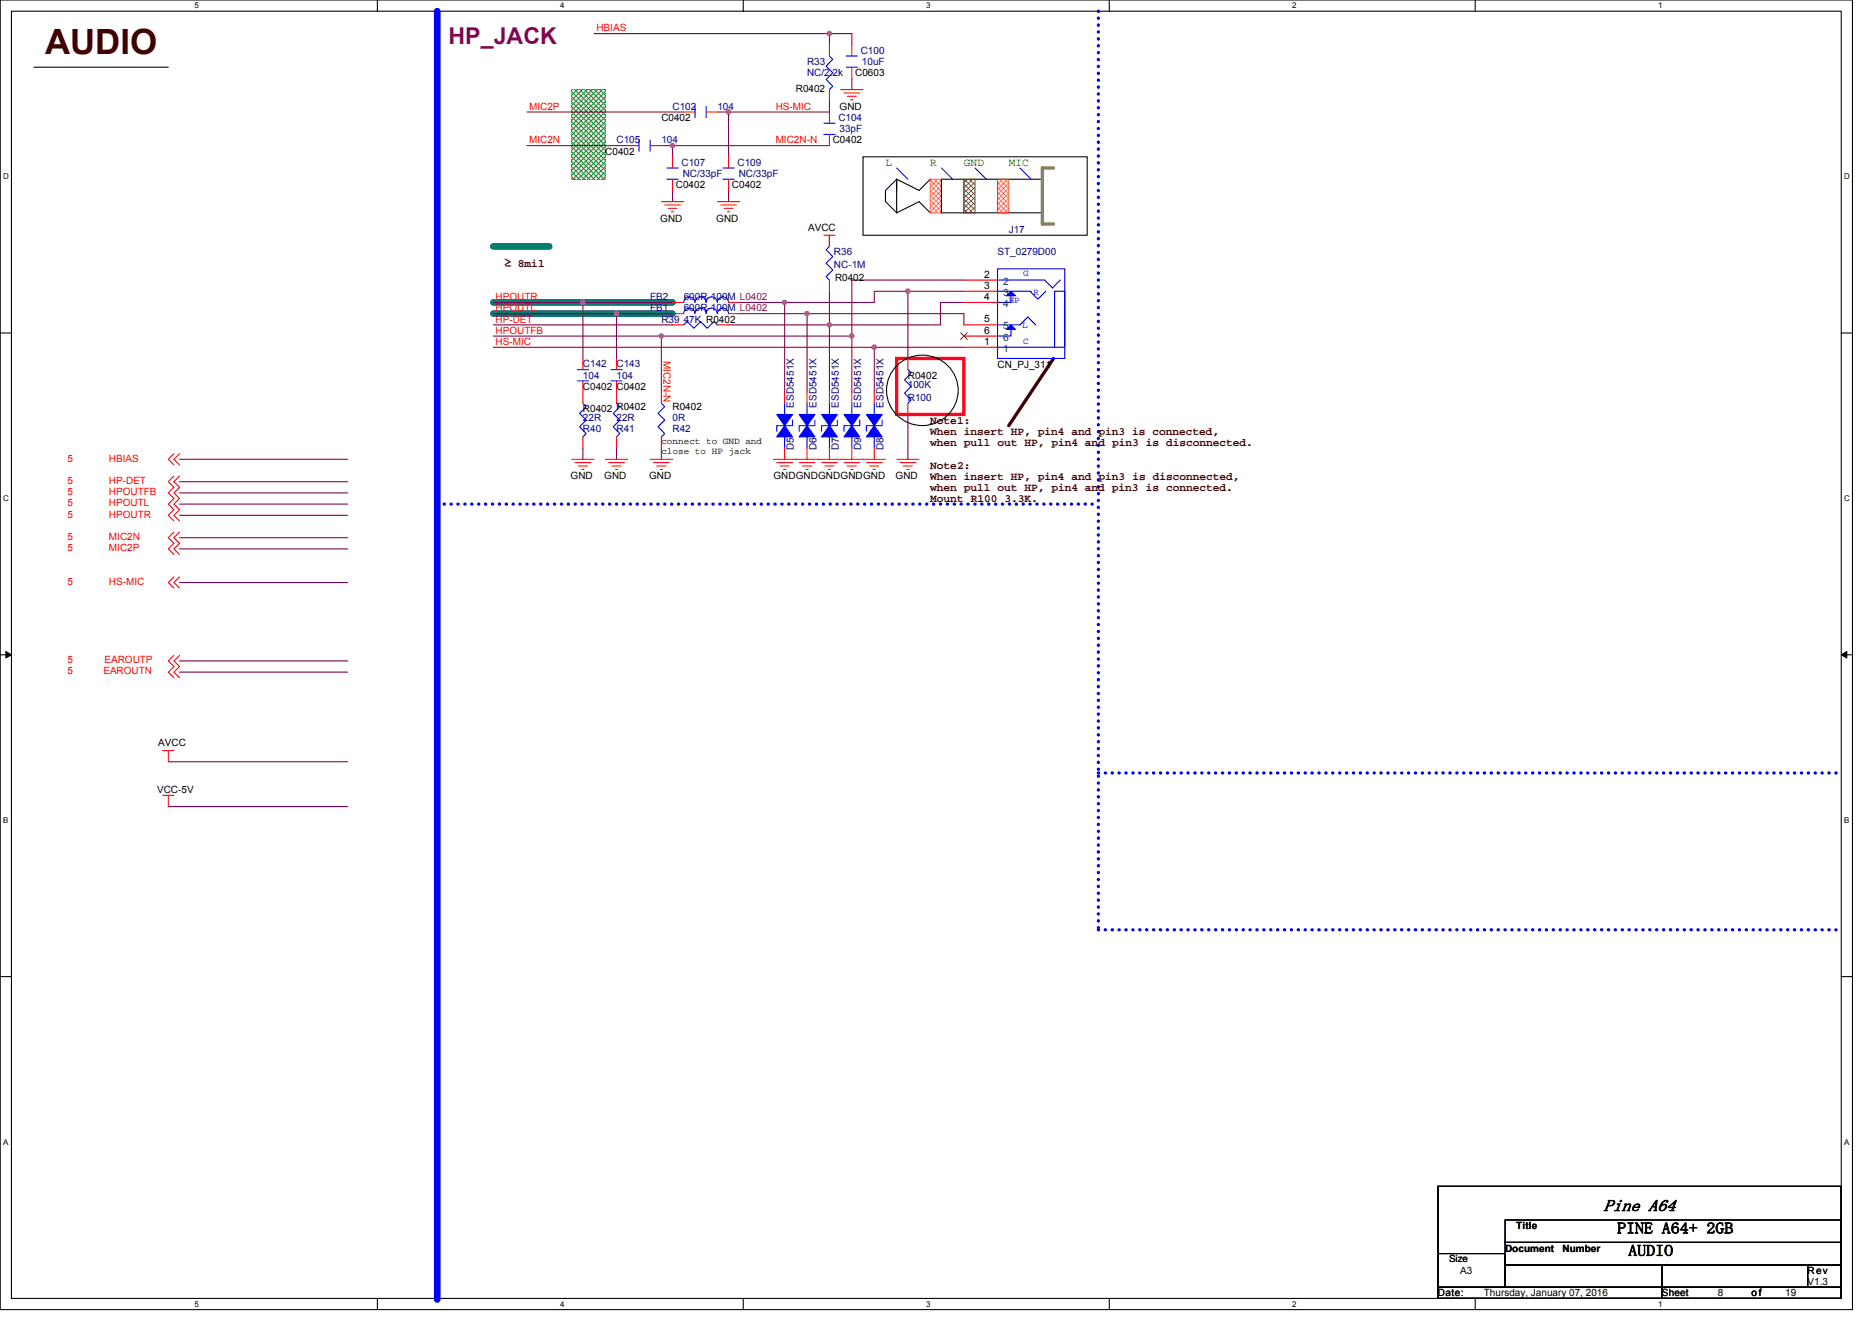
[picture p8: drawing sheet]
<svg xmlns="http://www.w3.org/2000/svg" width="297mm" height="210mm" viewBox="0 0 297 210" stroke-linecap="round" stroke-linejoin="round" font-family="sans-serif">
<path d="M0 0h293.9v207.9h-293.9zM1.8 1.8h290.4v204.3h-290.4z" fill="none" stroke="#000" stroke-width=".17"/>
<g fill="#fff">
<path d="M30.8 .2h.7v1.4h-.7z"/>
<path d="M30.8 206.3h.7v1.4h-.7z"/>
</g>
<path d="M59.9 0v1.8M59.9 206.1v1.8" fill="none" stroke="#000" stroke-width=".17"/>
<g fill="#fff">
<path d="M88.9 .2h.7v1.4h-.7z"/>
<path d="M88.9 206.3h.7v1.4h-.7z"/>
</g>
<path d="M117.9 0v1.8M117.9 206.1v1.8" fill="none" stroke="#000" stroke-width=".17"/>
<g fill="#fff">
<path d="M147 .2h.7v1.4h-.7z"/>
<path d="M147 206.3h.7v1.4h-.7z"/>
</g>
<path d="M176 0v1.8M176 206.1v1.8" fill="none" stroke="#000" stroke-width=".17"/>
<g fill="#fff">
<path d="M205 .2h.7v1.4h-.7z"/>
<path d="M205 206.3h.7v1.4h-.7z"/>
</g>
<path d="M234.1 0v1.8M234.1 206.1v1.8" fill="none" stroke="#000" stroke-width=".17"/>
<g fill="#fff">
<path d="M263.1 .2h.7v1.4h-.7z"/>
<path d="M263.1 206.3h.7v1.4h-.7z"/>
<path d="M.5 27.3h.9v1.4h-.9z"/>
<path d="M292.6 27.3h.9v1.4h-.9z"/>
<path d="M.5 78.4h.9v1.4h-.9z"/>
<path d="M292.6 78.4h.9v1.4h-.9z"/>
</g>
<path d="M0 52.9h1.8M292.2 52.9h1.7" fill="none" stroke="#000" stroke-width=".17"/>
<g fill="#fff">
<path d="M.5 129.5h.8v1.4h-.8z"/>
<path d="M292.6 129.5h.9v1.4h-.9z"/>
</g>
<path d="M0 103.9h1.8M292.2 103.9h1.7" fill="none" stroke="#000" stroke-width=".17"/>
<path d="M.9 103.4l.9 .5-.9 .5zM292.2 103.9l.8-.5v1z" fill="#000" stroke="#000" stroke-width=".16"/>
<g fill="#fff">
<path d="M.5 180.5h.8v1.4h-.8z"/>
<path d="M292.6 180.5h.9v1.4h-.9z"/>
</g>
<g fill="none" stroke="#000" stroke-width=".17">
<path d="M5.4 10.7h21.3M136.9 24.9h35.6v12.4h-35.6zM142.3 28.4l-1.8 1.8v1.8l1.8 1.8M142.3 28.4v1.8M142.3 28.4v5.4M142.3 28.4l3.5 1.8 1.8-1.8M147.6 33.8l-1.8-1.8-3.5 1.8M149.4 28.4h16v5.4h-16zM152.9 28.4v5.4M158.3 28.4v5.4M142.3 58a5.7 5.7 0 0 1 8.1-.1 5.7 5.7 0 0 1 0 8.1 5.7 5.7 0 0 1-8.1-.1 5.5 5.5 0 0 1 0-7.9zM0 155h1.8"/>
<path d="M292.2 155h1.7M228.2 188.3h64v17.8h-64zM228.2 199h10.6v5.3h-10.6zM238.8 197.2h53.4v3.5h-53.4zM238.8 193.6h53.4v3.6h-53.4zM228.2 204.3h35.5v1.8h-35.5zM238.8 200.7h24.9v3.6h-24.9zM263.7 204.3h28.5v1.8h-28.5zM263.7 200.7h23.1v3.6h-23.1zM286.8 200.7h5.4v3.6h-5.4z"/>
</g>
<path d="M174.3 1.8v145.8M69.4 80h104.9M174.3 122.7h117.3M174.3 147.6h117.3" fill="none" stroke="#00f" stroke-width=".53" stroke-dasharray="0 1.1"/>
<path d="M69.4 1.8v204.4" fill="none" stroke="#00f" stroke-width="1.1"/>
<path d="M90.7 14.2h5.4v14.2h-5.4z" fill-rule="evenodd" fill="#008000" stroke="#008000" stroke-width=".17" stroke-dasharray="0 .3"/>
<path d="M167.2 26.7h-1.8v8.9h1.8" fill="none" stroke="#808040" stroke-width=".53"/>
<g fill="#ff8000" stroke="#ff8000" stroke-width=".17">
<path d="M147.6 28.4h1.8v5.4h-1.8z" fill-rule="evenodd"/>
<path d="M158.3 28.4h1.8v5.4h-1.8z" fill-rule="evenodd"/>
</g>
<path d="M152.9 28.4h1.8v5.4h-1.8z" fill-rule="evenodd" fill="#808000" stroke="#808000" stroke-width=".17"/>
<g fill="none" stroke="#00f" stroke-width=".17">
<path d="M110.3 16.9v1.8M112.1 16.9v1.8M130.7 19.6h1.8M131.6 8.9l.5 .5-1 1.1 1 1.1-1 1 1 1.1-.5 .5M134.3 10.7h1.8M134.3 8.9h1.8M101.4 22.2v1.8M103.2 22.2v1.8M105.8 28.4h1.8M105.8 26.7h1.8M114.7 28.4h1.8M114.7 26.7h1.8"/>
<path d="M130.7 21.3h1.8M131.6 39.1l-.5 .5 1 1.1-1 1.1 1 1-1 1.1 .5 .6M142.3 26.7l1.8 1.7M161.8 26.7l1.8 1.7M91.6 58.7h1.8M96.9 58.7h1.8M108.5 51.6l.5-.6 1.1 1.1 1.1-1.1 1 1.1 1.1-1.1 .5 .6M108.5 48a.88 .88 0 0 1 .9-.9 .88 .88 0 0 1 .9 .9M110.3 49.8a.88 .88 0 0 0-.9-.9 .88 .88 0 0 0-.9 .9M110.3 48a.88 .88 0 0 1 .9-.9 .88 .88 0 0 1 .8 .9M112 49.8a.88 .88 0 0 0-.8-.9 .88 .88 0 0 0-.9 .9M112.1 48a.88 .88 0 0 1 .8-.9 .88 .88 0 0 1 .9 .9"/>
<path d="M113.8 49.8a.88 .88 0 0 0-.9-.9 .88 .88 0 0 0-.8 .9M113.8 48a.88 .88 0 0 1 .9-.9 .88 .88 0 0 1 .9 .9M115.6 49.8a.88 .88 0 0 0-.9-.9 .88 .88 0 0 0-.9 .9M144.1 58.7l.5 .5-1.1 1.1 1.1 1-1.1 1.1 1.1 1.1-.5 .5M158.3 46.2h5.3M158.3 55.1h10.6M158.3 42.7h10.6v14.2h-10.6zM160.4 46.9v1.1h-2.1M160.4 52.3v1h-2.1M163.4 46.2l1.3 1.3 1.2-1.3M164.3 51.6l-1.2-1.3-1.3 1.3h-3.5M168.2 44.4l-1.2 1.3-1.2-1.3h-7.3"/>
<path d="M168.9 54.9v-8.7h-1.6v8.9M91.6 60.5h1.8M92.5 64l.5 .5-1 1.1 1 1.1-1 1 1 1.1-.5 .5M96.9 60.5h1.8M97.8 64l.6 .5-1.1 1.1 1.1 1.1-1.1 1 1.1 1.1-.6 .5M104.9 64l.6 .5-1.1 1.1 1.1 1.1-1.1 1 1.1 1.1-.6 .5M124.5 64v1.8M124.5 69.3v1.8M125.7 66.7v.9h-2.4v.9M128.1 64v1.8M128.1 69.3v1.8M129.3 66.7v.9h-2.5v.9"/>
<path d="M131.6 64v1.8M131.6 69.3v1.8M132.9 66.7v.9h-2.5v.9M135.2 64v1.8M135.2 69.3v1.8M136.4 66.7v.9h-2.5v.9M138.7 64v1.8M138.7 69.3v1.8M140 66.7v.9h-2.5v.9"/>
</g>
<path d="M149.4 26.7l1.8 1.7M154.7 26.7l1.8 1.7" fill="none" stroke="#0000a0" stroke-width=".17"/>
<path d="M78.3 39.1h8.9M78.3 48h28.4M78.3 49.8h28.4" fill="none" stroke="#008080" stroke-width="1.1"/>
<path d="M167.2 56.9l-7.1 10.7" fill="none" stroke="#400000" stroke-width=".53"/>
<path d="M142.3 56.9h10.6v8.9h-10.6z" fill="none" stroke="#f00" stroke-width=".53"/>
<g fill="none" stroke="#800040" stroke-width=".17">
<path d="M83.6 17.8h24.9M94.3 5.3h40.9v1.8M113.8 17.8h1.8M115.6 17.8v7.1M131.6 16v1.8h-16M131.6 5.3v1.8M135.2 12.4v1.8M83.6 23.1h16M104.9 23.1h1.8M106.7 23.1h24.9M106.7 30.2v1.8M106.7 23.1v1.8"/>
<path d="M115.6 30.2v1.8M131.6 37.3v1.8M78.3 53.3h26.6M78.3 55.1h60.4v7.1M78.3 49.8h19.5M78.3 48h14.2M78.3 51.6h28.4M92.5 48v8.9M92.5 48h14.2M97.8 49.8v7.1M97.8 49.8h8.9M104.9 53.3v8.9"/>
<path d="M104.9 53.3h30.3M115.6 51.6h16M117.4 49.8h10.7M117.4 48h7.1M124.5 48v14.2M128.1 49.8v12.4M128.1 49.8h24.8v1.8M131.6 51.6v10.6M131.6 46.2v5.4M135.2 53.3v8.9M138.7 55.1h14.2M144.1 46.2h-5.4v1.8h-14.2"/>
<path d="M152.9 46.2h-8.8v10.7M152.9 48h-3.7v3.6h-17.6M152.9 44.4h-17.7v8.9M28.5 72.9h26.7M28.5 76.5h26.7M28.5 78.2h26.7M92.5 71.1v1.8M97.8 71.1v1.8M104.9 71.1v1.8M144.1 65.8v7.1M28.5 80h26.7M28.5 81.8h26.7"/>
<path d="M28.5 85.3h26.7M28.5 87.1h26.7M28.5 92.5h26.7M28.5 104.9h26.7M28.5 106.7h26.7M26.7 120.9h28.5M26.7 128h28.5"/>
</g>
<g fill="#f0f" stroke="#f0f" stroke-width=".17">
<circle cx="138.7" cy="55.1" r=".35"/>
<circle cx="92.5" cy="48" r=".35"/>
<circle cx="104.9" cy="53.3" r=".35"/>
<circle cx="97.8" cy="49.8" r=".35"/>
<circle cx="124.5" cy="48" r=".35"/>
<circle cx="135.2" cy="53.3" r=".35"/>
<circle cx="106.7" cy="23.1" r=".35"/>
<circle cx="131.6" cy="5.3" r=".35"/>
<circle cx="115.6" cy="17.8" r=".35"/>
<circle cx="128" cy="49.8" r=".35"/>
<circle cx="131.6" cy="51.5" r=".35"/>
<circle cx="144" cy="46.2" r=".35"/>
</g>
<g fill="none" stroke="#f00" stroke-width=".17">
<path d="M108.5 17.8h1.8M112.1 17.8h1.7M131.6 14.2v1.8M131.6 7.1v1.8M131.6 17.8v1.8M133.4 14.2h3.5M133.9 14.8h2.5M134.4 15.3h1.5M135 15.8h.3M135.2 10.7v1.7M135.2 7.1v1.8M99.6 23.1h1.8"/>
<path d="M103.2 23.1h1.7M104.9 32h3.6M105.5 32.5h2.5M106 33.1h1.4M106.5 33.6h.4M106.7 28.4v1.8M106.7 24.9v1.8M113.8 32h3.6M114.4 32.5h2.5M114.9 33.1h1.4M115.4 33.6h.4M115.6 28.4v1.8"/>
<path d="M115.6 24.9v1.8M130.7 37.3h1.8M131.6 37.3v1.8zM131.6 21.3v1.8M92.5 56.9v1.8M97.8 56.9v1.8M106.7 49.8h1.8M106.7 51.6h1.8M106.7 48h1.8M113.8 51.6h1.8M115.6 49.8h1.8M115.6 48h1.8"/>
<path d="M131.6 44.4v1.8M144.1 56.9v1.8M152.9 46.2h5.4M152.9 48h5.4M152.9 51.6h5.4M152.9 55.1h5.4M152.9 44.4h5.4M152.9 53.3h5.4M27.6 75.6l-.9 .9 .9 .8-.9 .9 .9 .9-.9 .9 .9 .9-.9 .9 .9 .9M27.6 72l-.9 .9 .9 .9M28.5 75.6l-.9 .9 .9 .8-.9 .9 .9 .9-.9 .9 .9 .9-.9 .9 .9 .9M28.5 72l-.9 .9 .9 .9"/>
<path d="M90.7 72.9h3.6M91.2 73.4h2.5M91.8 74h1.4M92.3 74.5h.4M92.5 60.5v3.5M92.5 69.3v1.8M96.1 72.9h3.5M96.6 73.4h2.5M97.1 74h1.4M97.7 74.5h.3M97.8 60.5v3.5M97.8 69.3v1.8"/>
<path d="M103.2 72.9h3.5M103.7 73.4h2.5M104.2 74h1.5M104.8 74.5h.3M104.9 69.3v1.8M104.9 62.2v1.8M122.7 72.9h17.8M123.3 73.4h2.4M123.8 74h1.4M124.3 74.5h.4M124.5 62.2v1.8M124.5 71.1v1.8"/>
<path d="M126.8 73.4h2.5M127.3 74h1.5M127.9 74.5h.3M128.1 62.2v1.8M128.1 71.1v1.8M130.4 73.4h2.5M130.9 74h1.4M131.4 74.5h.4M131.6 62.2v1.8M131.6 71.1v1.8M133.9 73.4h2.5M134.4 74h1.5"/>
<path d="M135 74.5h.3M135.2 62.2v1.8M135.2 71.1v1.8M137.5 73.4h2.5M138 74h1.4M138.6 74.5h.3M138.7 62.2v1.8M138.7 71.1v1.8M142.3 72.9h3.5M142.8 73.4h2.5M143.3 74h1.5M143.9 74.5h.3"/>
<path d="M144.1 64v1.8M27.6 84.5l-.9 .8 .9 .9-.9 .9 .9 .9M27.6 91.6l-.9 .9 .9 .8M28.5 84.5l-.9 .8 .9 .9-.9 .9 .9 .9M28.5 91.6l-.9 .9 .9 .8M25.8 119.1h1.8M26.7 119.1v1.8M27.6 104l-.9 .9 .9 .9-.9 .9 .9 .9M28.5 104l-.9 .9 .9 .9-.9 .9 .9 .9M25.8 126.2h1.8M26.7 126.2v1.8"/>
</g>
<g fill="#00f" stroke="#00f" stroke-width=".17">
<path d="M130.4 65.8h2.5l-1.3 1.8z"/>
<path d="M131.6 67.6l1.3 1.7h-2.5z"/>
<path d="M126.8 65.8h2.5l-1.2 1.8z"/>
<path d="M128.1 67.6l1.2 1.7h-2.5z"/>
<path d="M123.3 65.8h2.4l-1.2 1.8z"/>
<path d="M124.5 67.6l1.2 1.7h-2.4z"/>
<path d="M159.7 46.9l.7-.7 .7 .7z"/>
<path d="M159.7 52.3l.7-.7 .7 .7z"/>
<path d="M133.9 65.8h2.5l-1.2 1.8z"/>
<path d="M135.2 67.6l1.2 1.7h-2.5z"/>
<path d="M137.5 65.8h2.5l-1.3 1.8z"/>
<path d="M138.7 67.6l1.3 1.7h-2.5z"/>
</g>
<path d="M152.4 52.8l1.1 1.1M153.5 52.8l-1.1 1.1" fill="none" stroke="#804000" stroke-width=".16"/>
<text font-size="5.5" fill="#400000" x="7.2" y="8.6">AUDIO</text>
<text font-size="3.7" fill="#800080" x="71.2" y="7">HP_JACK</text>
<text font-size="2.7" x="254.4" y="192.2">Pine A64</text>
<g font-size="2.5">
<text x="256.6" y="195.8">PINE A64+ 2GB</text>
<text x="258.4" y="199.3">AUDIO</text>
</g>
<g font-size="1.8" fill="#008000">
<text x="140.5" y="26.3">L</text>
<text x="147.6" y="26.3">R</text>
<text x="152.9" y="26.3">GND</text>
<text x="160.1" y="26.3">MIC</text>
</g>
<g font-size="1.8" fill="#400000">
<text x="80" y="42.4">≥ 8mil</text>
<text x="147.6" y="67.2">Note1:</text>
<text x="147.6" y="69">When insert HP, pin4 and pin3 is connected,</text>
<text x="147.6" y="70.8">when pull out HP, pin4 and pin3 is disconnected.</text>
<text x="147.6" y="74.4">Note2:</text>
<text x="147.6" y="76.1">When insert HP, pin4 and pin3 is disconnected,</text>
<text x="147.6" y="77.9">when pull out HP, pin4 and pin3 is connected.</text>
<text x="147.6" y="79.7">Mount R100 3.3K.</text>
</g>
<g font-size="1.6" fill="#f00">
<text x="94.6" y="5">HBIAS</text>
<text x="84" y="17.4">MIC2P</text>
<text x="123.1" y="17.4">HS-MIC</text>
<text x="84" y="22.8">MIC2N</text>
<text x="123.1" y="22.8">MIC2N-N</text>
<text x="78.6" y="47.6">HPOUTR</text>
<text x="78.6" y="49.4">HPOUTL</text>
<text x="78.6" y="51.2">HP-DET</text>
<text x="78.6" y="53">HPOUTFB</text>
<text x="78.6" y="54.8">HS-MIC</text>
<text x="105.3" y="57.3" transform="rotate(90 105.3 57.3)">MIC2N-N</text>
<text x="10.7" y="76.8">5</text>
<text x="10.7" y="73.3">5</text>
<text x="17.3" y="76.8">HP-DET</text>
<text x="17.3" y="73.3">HBIAS</text>
<text x="10.7" y="82.1">5</text>
<text x="10.7" y="80.4">5</text>
<text x="10.7" y="78.6">5</text>
<text x="17.3" y="82.1">HPOUTR</text>
<text x="17.3" y="80.4">HPOUTL</text>
<text x="17.3" y="78.6">HPOUTFB</text>
<text x="10.7" y="87.5">5</text>
<text x="10.7" y="85.7">5</text>
<text x="17.3" y="87.5">MIC2P</text>
<text x="17.3" y="85.7">MIC2N</text>
<text x="10.7" y="92.8">5</text>
<text x="17.3" y="92.8">HS-MIC</text>
<text x="10.7" y="107">5</text>
<text x="10.7" y="105.3">5</text>
<text x="16.4" y="107">EAROUTN</text>
<text x="16.6" y="105.3">EAROUTP</text>
</g>
<g font-size="1.6" fill="#000080">
<text x="128.1" y="10.3">R33</text>
<text x="136.6" y="8.5">C100</text>
<text x="136.8" y="10.3">10uF</text>
<text x="106.7" y="17.4">C102</text>
<text x="113.8" y="17.4">104</text>
<text x="128.1" y="12.1">NC/2.2k</text>
<text x="97.8" y="22.8">C105</text>
<text x="104.9" y="22.8">104</text>
<text x="133" y="19.2">C104</text>
<text x="133.2" y="21">33pF</text>
<text x="108.1" y="26.3">C107</text>
<text x="108.3" y="28.1">NC/33pF</text>
<text x="117" y="26.3">C109</text>
<text x="117.2" y="28.1">NC/33pF</text>
<text x="132.3" y="40.5">R36</text>
<text x="158.3" y="40.5">ST_0279D00</text>
<text x="160.1" y="37">J17</text>
<text x="103.2" y="47.6">FB2</text>
<text x="108.5" y="47.6">600R-100M L0402</text>
<text x="132.3" y="42.5">NC-1M</text>
<text x="103.2" y="49.4">FB1</text>
<text x="104.9" y="51.2">R39 47K R0402</text>
<text x="108.5" y="49.4">600R-100M L0402</text>
<text x="92.5" y="58.3">C142</text>
<text x="97.8" y="58.3">C143</text>
<text x="92.5" y="60.1">104</text>
<text x="97.8" y="60.1">104</text>
<text x="126" y="64.7" transform="rotate(-90 126 64.7)">ESD5451X</text>
<text x="129.5" y="64.7" transform="rotate(-90 129.5 64.7)">ESD5451X</text>
<text x="133.1" y="64.7" transform="rotate(-90 133.1 64.7)">ESD5451X</text>
<text x="136.6" y="64.7" transform="rotate(-90 136.6 64.7)">ESD5451X</text>
<text x="140.2" y="64.7" transform="rotate(-90 140.2 64.7)">ESD5451X</text>
<text x="144.1" y="63.6">R100</text>
<text x="144.1" y="61.5">100K</text>
<text x="92.5" y="68.6">R40</text>
<text x="92.5" y="66.8">22R</text>
<text x="97.8" y="68.6">R41</text>
<text x="97.8" y="66.8">22R</text>
<text x="106.7" y="68.6">R42</text>
<text x="106.7" y="66.8">0R</text>
<text x="126" y="71.5" transform="rotate(-90 126 71.5)">D5</text>
<text x="129.5" y="71.5" transform="rotate(-90 129.5 71.5)">D6</text>
<text x="133.1" y="71.5" transform="rotate(-90 133.1 71.5)">D7</text>
<text x="136.6" y="71.5" transform="rotate(-90 136.6 71.5)">D9</text>
<text x="140.2" y="71.5" transform="rotate(-90 140.2 71.5)">D8</text>
</g>
<g font-size="1.6">
<text x="126.3" y="14.6">R0402</text>
<text x="133.2" y="17.4">GND</text>
<text x="135.7" y="12.1">C0603</text>
<text x="104.9" y="19.2">C0402</text>
<text x="132.1" y="22.8">C0402</text>
<text x="96.1" y="24.5">C0402</text>
<text x="107.2" y="29.9">C0402</text>
<text x="116.1" y="29.9">C0402</text>
<text x="104.8" y="35.2">GND</text>
<text x="113.7" y="35.2">GND</text>
<text x="128.2" y="36.6">AVCC</text>
<text x="132.5" y="44.6">R0402</text>
<text x="156.1" y="45.8">3</text>
<text x="156.1" y="47.6">4</text>
<text x="156.1" y="44.1">2</text>
<text x="156.1" y="51.2">5</text>
<text x="156.1" y="53">6</text>
<text x="156.1" y="54.7">1</text>
<text x="158.3" y="58.5">CN_PJ_311</text>
<text x="92.5" y="61.9">C0402 C0402</text>
<text x="92.5" y="65.4">R0402 R0402</text>
<text x="106.7" y="65.1">R0402</text>
<text x="144.1" y="60.1">R0402</text>
<text x="90.5" y="76.1">GND</text>
<text x="95.9" y="76.1">GND</text>
<text x="103" y="76.1">GND</text>
<text x="122.7" y="76.1">GNDGNDGNDGNDGND</text>
<text x="142.1" y="76.1">GND</text>
<text x="25.1" y="118.4">AVCC</text>
<text x="24.9" y="125.9">VCC-5V</text>
<text x="240.6" y="195.1">Title</text>
<text x="229.9" y="200.4">Size</text>
<text x="231.7" y="202.2">A3</text>
<text x="238.8" y="198.7">Document</text>
<text x="247.9" y="198.7">Number</text>
<text x="286.8" y="203.9">V1.3</text>
<text x="286.8" y="202.2">Rev</text>
<text x="228.2" y="205.7">Date:</text>
<text x="235.5" y="205.7">Thursday, January 07, 2016</text>
<text x="263.7" y="205.7">Sheet</text>
<text x="272.6" y="205.7">8</text>
<text x="277.9" y="205.7">of</text>
<text x="283.3" y="205.7">19</text>
</g>
<g font-size="1.6" fill="#004080">
<text x="159.2" y="46.9">3</text>
<text x="159.2" y="45.2">2</text>
<text x="159.2" y="48.7">4</text>
<text x="159.2" y="52.3">5</text>
<text x="159.2" y="55.8">1</text>
<text x="159.2" y="54.1">6</text>
</g>
<g font-size="1.5" fill="#00f">
<text x="162.4" y="43.9">G</text>
<text x="164" y="46.9">R</text>
<text x="160.1" y="48.1">HP</text>
<text x="162.2" y="52">L</text>
<text x="162.4" y="54.5">C</text>
</g>
<g font-size="1.5">
<text x="104.9" y="70.5">connect to GND and</text>
<text x="104.9" y="72">close to HP jack</text>
</g>
<g font-size="1.3">
<text x="30.8" y="1.3">5</text>
<text x="88.9" y="1.3">4</text>
<text x="147" y="1.3">3</text>
<text x="205" y="1.3">2</text>
<text x="263.1" y="1.3">1</text>
<text x=".5" y="28.4">D</text>
<text x="292.6" y="28.4">D</text>
<text x=".5" y="79.5">C</text>
<text x="292.6" y="79.5">C</text>
<text x=".5" y="130.6">B</text>
<text x="292.6" y="130.6">B</text>
<text x=".5" y="181.7">A</text>
<text x="292.6" y="181.7">A</text>
<text x="30.8" y="207.4">5</text>
<text x="88.9" y="207.4">4</text>
<text x="147" y="207.4">3</text>
<text x="205" y="207.4">2</text>
<text x="263.1" y="207.4">1</text>
</g>
</svg>
